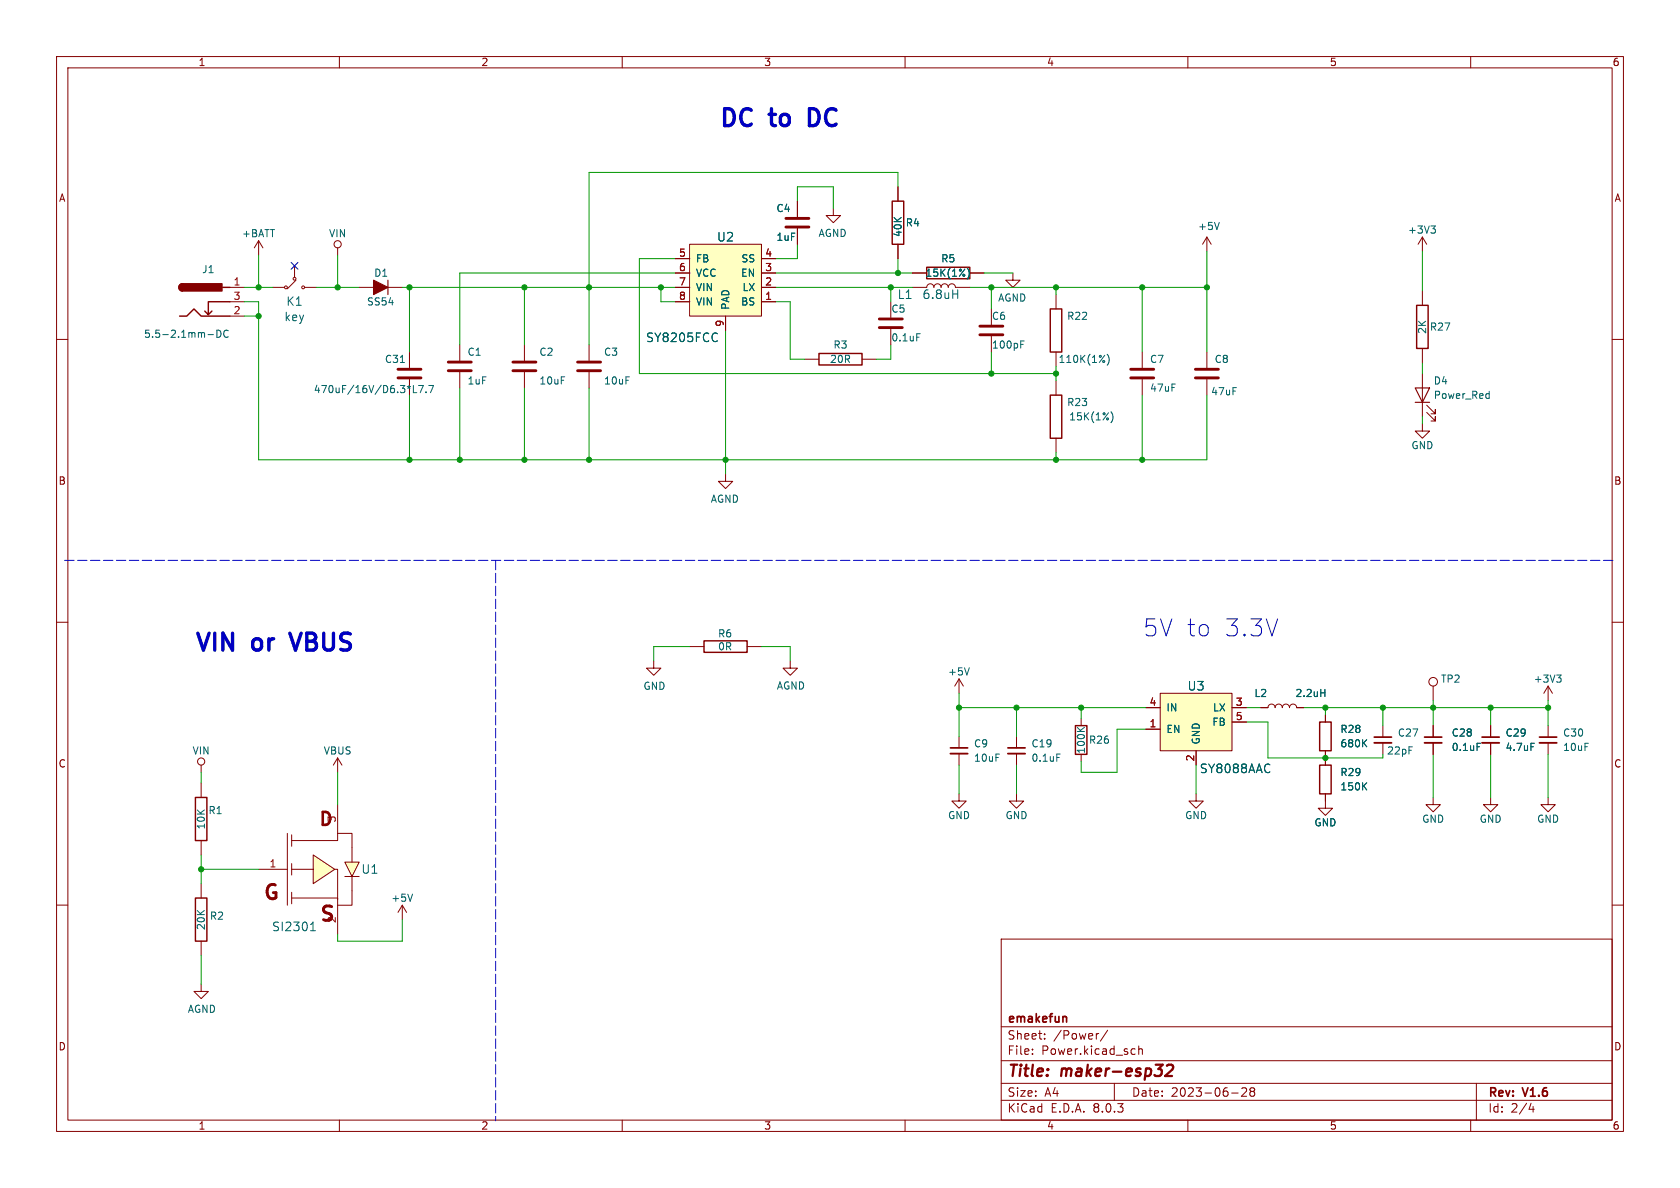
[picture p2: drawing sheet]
<svg xmlns="http://www.w3.org/2000/svg" width="297mm" height="210mm" viewBox="0 0 297 210" stroke-linecap="round" stroke-linejoin="round" font-family="sans-serif">
<g fill="none" stroke="#840000" stroke-width=".18">
<path d="M10 10h277v190h-277zM12 12h273v186h-273zM60 10v2M110 10v2M160 10v2M210 10v2M260 10v2M10 60h2M59.7 43.8v1.3M63.5 50.8h7.6M285 60h2M10 110h2"/>
<path d="M285 110h2M169.5 130.2v2M169.5 133.2v2.1M263.5 128.3v2M263.5 131.3v2.1M273.7 128.3v2M273.7 131.3v2.1M10 160h2M169.5 140.3v1.3h-1.2l1.2 1.3 1.3-1.3h-1.3M179.7 140.3v1.3h-1.3l1.3 1.3 1.3-1.3h-1.3M253.4 141v1.2h-1.3l1.3 1.3 1.2-1.3h-1.2M263.5 141v1.2h-1.2l1.2 1.3 1.3-1.3h-1.3"/>
<path d="M273.7 141v1.2h-1.3l1.3 1.3 1.3-1.3h-1.3M285 160h2M177 166h108v32h-108zM60 198v2M110 198v2M160 198v2M177 194.5h108M177 191.5h108M177 187.5h108M177 181.5h108M182.5 186.3v.1M182.5 185.5v.1"/>
<path d="M184.7 183.6v.1M184.7 182.8v.1M194.2 182.7l-.2 .1M195.8 182.1l-1.3 2M197 191.5v3M200.2 185.4l.5 .1M200.7 186.3l-.5 .1M201.3 185.5l.2-.1 .4 .1 .1 .9M201.3 184.9v1.5M210 198v2M217.7 193.2h1.2M219.5 192.4l.6-.1 .2 .1 .1 .3-.9 1.1h.9"/>
<path d="M221.2 192.9l-.2-.2 .2-.4 .5 .1 .1 .2-.3 .3M221.2 192.9l-.2 .3v.3l.2 .3 .5-.1 .1-.2-.1-.4-.2-.2M221.2 192.9h.3M260 198v2M261 191.5v6.5M270.7 195l-.4 1.1h.9M271 195.6v1"/>
<circle cx="59.7" cy="43.2" r=".63"/>
</g>
<path d="M206.3 188.4l.3-.2h.5a.45 .45 0 0 1 .3 .6l-.1 .3-1.3 1.1h1.2" fill="none" stroke="#840000" stroke-width=".4"/>
<path d="M168 132.2h3.1M262 130.3h3M272.2 130.3h3M188.3 179.7l.3 .2v.8" fill="none" stroke="#840000" stroke-width=".3"/>
<path d="M168 133.2h3.1M262 131.3h3M272.2 131.3h3" fill="none" stroke="#840000" stroke-width=".33"/>
<path d="M270.7 131.4h.6" fill="none" stroke="#006464" stroke-width=".18"/>
<path d="M68.6 49.5v2.6" fill="none" stroke="#840000" stroke-width=".2"/>
<path d="M66 49.5l2.6 1.3-2.6 1.3z" fill="#840000" stroke="#840000" stroke-width=".2"/>
<path d="M121.9 43.2h12.7v12.7h-12.7z" fill="#ffffc2"/>
<g fill="none" stroke="#840000" stroke-width=".18">
<path d="M141 35.6v2.8M158.7 33v2.6M40.6 53.3h2.6M40.6 50.8h2.6M40.6 55.9h2.6M45.7 42.5l-.7 1.3M45.7 42.5v2.6M45.7 42.5l.8 1.3M48.3 50.8h2M52.1 47v2M52.3 49.5l-1.5 1.6M53.9 50.8h2"/>
<path d="M119.4 53.3h2.5M119.4 50.8h2.5M119.4 48.3h2.5M119.4 45.7h2.5M121.9 43.2h12.7v12.7h-12.7zM128.3 55.9v2.5M134.6 53.3h2.6M134.6 50.8h2.6M134.6 48.3h2.6M134.6 45.7h2.6M141 40.4v2.8M158.7 43.2v2.5"/>
<path d="M161.3 48.3h2.5M171.4 48.3h2.6M186.7 52.1v2.5M213.4 41.9l-.8 1.3M213.4 41.9v2.6M213.4 41.9l.7 1.3M251.5 41.9v2.6M251.5 51.4v2.6M251.5 41.9l-.8 1.3M251.5 41.9l.7 1.3M142.2 63.5h2.6M152.4 63.5h2.5"/>
<path d="M186.7 62.2v2.6M186.7 67.3v2.6M186.7 77.5v2.5M251.5 74.9v1.3h1.2l-1.2 1.3-1.3-1.3h1.3M251.5 61.6v2.5M251.5 66v7.7M252.2 72.9l1.5 1.5v-.7v.7h-.7M252.2 71.6l1.5 1.6v-.8v.8h-.7M115.6 116.8v1.3h1.2l-1.2 1.3-1.3-1.3h1.3M121.9 114.3h2.6M132.1 114.3h2.5M139.7 116.8v1.3h1.3l-1.3 1.3-1.3-1.3h1.3"/>
<path d="M222.9 125.1h1.3a.64 .64 0 0 1 .6-.6 .64 .64 0 0 1 .6 .6 .64 .64 0 0 1 .7-.6 .64 .64 0 0 1 .6 .6 .64 .64 0 0 1 .6-.6 .64 .64 0 0 1 .7 .6 .64 .64 0 0 1 .6-.6 .64 .64 0 0 1 .6 .6h1.3M234.3 126.4v1.2M234.3 132.7v2.6M244.5 128.3v2M244.5 131.3v2.1M253.4 121.3v2.5M253.4 128.3v2M253.4 131.3v2.1M273.7 121.3l-.8 1.3M273.7 121.3v2.5M273.7 121.3l.7 1.3M211.5 140.3v1.3h-1.3l1.3 1.3 1.2-1.3h-1.2"/>
<path d="M234.3 140.3v2.6h-1.3l1.3 1.2 1.3-1.2h-1.3"/>
<circle cx="50.5" cy="50.8" r=".25"/>
<circle cx="52.1" cy="49.3" r=".25"/>
<circle cx="53.6" cy="50.8" r=".25"/>
<circle cx="253.4" cy="120.5" r=".76"/>
</g>
<g fill="none" stroke="#006464" stroke-width=".18">
<path d="M215.6 39.3l-.5 1.3M253 39.9h.8l-.5 .5M36.8 59.2h.9M38.3 58.4a.64 .64 0 0 1 .8 .6 .64 .64 0 0 1-.8 .6zM40.3 58.5a.6 .6 0 0 0-.8 .4 .6 .6 0 0 0 .6 .7l.2-.1M126.5 58.9l.3 .1M171 47.4a1.46 1.46 0 0 1 0 1.9M253.5 40.4l.3 .3v.3l-.3 .2M126.8 60.2l-.3 .2M195.7 62.6a1.46 1.46 0 0 1 0 2M196.4 72.8a1.46 1.46 0 0 1 0 1.9M262.9 69.6h.4"/>
<path d="M263.3 69.2v1.2M263.3 70.4h-.4M275.2 119.3h.8l-.4 .5M275.7 119.8l.3 .3v.3l-.3 .2M233.5 122.5h.7M234.2 121.9v1.2M241.1 138.9l.5 .7M241.1 131.3l.5 .7M241.6 138.4l-.7 .7M241.6 130.8l-.7 .7M261.1 131.4h.6"/>
</g>
<g fill="none" stroke="#840000" stroke-width=".25">
<path d="M157.7 35.6h2.1v7.6h-2.1zM31.7 55.9h1.3l1.3-1.3 1.3 1.3h5M32.3 50.2a.64 .64 0 0 0-.7 .6 .64 .64 0 0 0 .7 .6M37.5 55l-.7 .6M39.4 50.8h1.2M40.6 53.3h-3.8v2.3l-.6-.6M163.8 47.2h7.6v2.1h-7.6zM185.7 54.6h2v7.6h-2zM250.4 54h2.1v7.6h-2.1zM144.8 62.5h7.6v2h-7.6zM185.7 69.9h2v7.6h-2zM124.5 113.3h7.6v2h-7.6z"/>
<path d="M233.3 135.3h2v5h-2zM233.3 127.6h2v5.1h-2z"/>
</g>
<path d="M243 131.3h3M251.8 131.3h3.1" fill="none" stroke="#840000" stroke-width=".33"/>
<path d="M243 130.3h3M251.8 130.3h3.1" fill="none" stroke="#840000" stroke-width=".3"/>
<g fill="#840000" stroke="#840000" stroke-width=".25">
<path d="M31.8 50.4l.5-.2v1.2a.63 .63 0 0 1-.6-.4 .63 .63 0 0 1 .1-.6z"/>
<path d="M32.3 50.2h6.9v1.2h-6.9z"/>
</g>
<path d="M250.2 68.6h2.5l-1.2 2.5zM250.2 71.1h2.5" fill="none" stroke="#840000" stroke-width=".2"/>
<path d="M138.9 38.6h4.1M138.9 40.1h4.1" fill="none" stroke="#840000" stroke-width=".51"/>
<path d="M205.1 122.6h12.7v10.1h-12.7z" fill="#ffffc2"/>
<g fill="none" stroke="#840000" stroke-width=".18">
<path d="M147.3 36.8v1.3h-1.3l1.3 1.3 1.3-1.3h-1.3M157.5 53.3v2.8M157.5 58.2v2.8M161.3 50.8h2.5a.64 .64 0 0 1 .7-.6 .64 .64 0 0 1 .6 .6 .64 .64 0 0 1 .6-.6 .64 .64 0 0 1 .7 .6 .64 .64 0 0 1 .6-.6 .64 .64 0 0 1 .6 .6 .64 .64 0 0 1 .7-.6 .64 .64 0 0 1 .6 .6h2.5M175.3 54.6v2.8M175.3 59.4v2.8M179.1 48.3v1.2h-1.3l1.3 1.3 1.2-1.3h-1.2M81.3 61v2.8M81.3 65.8v2.8M92.7 61v2.8M92.7 65.8v2.8M201.9 62.2v2.8"/>
<path d="M201.9 67.1v2.8M213.4 62.2v2.8M213.4 67.1v2.8M128.3 83.8v1.3h-1.3l1.3 1.3 1.2-1.3h-1.2M35.6 135.3v1.2M35.6 138.4v2.6M59.7 134l-.8 1.3M59.7 134v2.5M59.7 134l.8 1.3M202.6 128.9h2.5M202.6 125.1h2.5M205.1 122.6h12.7v10.1h-12.7z"/>
<path d="M211.5 132.7v2.6M217.8 125.1h2.5M217.8 127.6h2.5M35.6 148.6v2.5"/>
<circle cx="35.6" cy="134.6" r=".63"/>
</g>
<path d="M155.4 57.9h4.1M155.4 56.4h4.1M173.2 59.2h4.1M173.2 57.7h4.1M79.2 65.5h4.1M79.2 64h4.1M90.7 65.5h4M90.7 64h4M199.9 66.8h4.1M199.9 65.3h4.1M211.3 66.8h4.1M211.3 65.3h4.1" fill="none" stroke="#840000" stroke-width=".51"/>
<path d="M162.1 59h.6M168.4 52h.9M169.3 51.2v1.6M180.5 60.9h.4M180.5 60.3h.6" fill="none" stroke="#006464" stroke-width=".18"/>
<path d="M34.5 141h2.1v7.6h-2.1z" fill="none" stroke="#840000" stroke-width=".25"/>
<g fill="#ffffc2">
<path d="M61 152.4h2.5l-1.3 2.5z"/>
<path d="M55.4 151.1l3.8 2.6-3.8 2.5z"/>
</g>
<g fill="none" stroke="#840000" stroke-width=".18">
<path d="M141 35.6v2.8M158.7 33v2.6M119.4 53.3h2.5M119.4 50.8h2.5M119.4 48.3h2.5M119.4 45.7h2.5M128.3 55.9v2.5M134.6 53.3h2.6M134.6 50.8h2.6M134.6 48.3h2.6M134.6 45.7h2.6M141 40.4v2.8"/>
<path d="M158.7 43.2v2.5M161.3 48.3h2.5M171.4 48.3h2.6M72.4 62.2v2.8M72.4 67.1v2.8M104.1 61v2.8M104.1 65.8v2.8M169.5 120l-.7 1.3M169.5 120v2.6M169.5 120l.8 1.3M179.7 130.2v2M179.7 133.2v2.1"/>
<path d="M191.1 127v1.3M191.1 133.4v1.2M202.6 125.1h2.5M202.6 128.9h2.5M211.5 132.7v2.6M217.8 125.1h2.5M217.8 127.6h2.5M222.9 125.1h1.3M229.2 125.1h1.3M234.3 126.4v1.2M234.3 132.7v2.6M253.4 128.3v2"/>
<path d="M253.4 131.3v2.1M263.5 128.3v2M263.5 131.3v2.1M35.6 156.2v2.6M45.7 153.7h5.1M50.8 147.3v12.7M51.6 147.6v2M51.6 152.7v2M51.6 157.7v2.1M51.6 153.7h3.8M51.6 158.8h8.1v6.3M55.4 151.1l3.8 2.6-3.8 2.5z"/>
<path d="M59.2 153.7h.5v5.3M59.7 147.3h2.5v5.1M59.7 147.3v1.3h-8.1M59.7 142.2v5.1M61 152.4h2.5l-1.3 2.5zM61 154.9h2.5M62.2 154.9v5.1h-2.5M234.3 140.3v1.3M35.6 174v1.3h1.2l-1.2 1.2-1.3-1.2h1.3M35.6 166.4v2.5M71.1 160l-.7 1.3M71.1 160v2.6"/>
<path d="M71.1 160l.8 1.3"/>
</g>
<g fill="none" stroke="#006464" stroke-width=".18">
<path d="M126.5 58.9l.3 .1M171 47.4a1.46 1.46 0 0 1 0 1.9M70.8 64.1h.7M73.1 68.1v1.3h.6M74 68.1h.8l-.5 1.3M75.3 69.3v.1M75.8 68.1h.8l-.5 1.3M126.8 60.2l-.3 .2M171.4 118.1l-.5 1.2M186.8 133.3h.6M190.4 128.6l.8 .7M191.7 128.6l-.7 .5"/>
<path d="M233.5 122.5h.7M234.2 121.9v1.2M241.1 138.9l.5 .7M241.1 131.3l.5 .7M241.6 138.4l-.7 .7M241.6 130.8l-.7 .7M261.1 131.4h.6M270.7 131.4h.6M72.9 158.1l-.4 1.2M54.9 164.5h.9M55.2 163.2l-.2 .2"/>
</g>
<path d="M70.4 66.8h4M70.4 65.3h4M102.1 65.5h4.1M102.1 64h4.1" fill="none" stroke="#840000" stroke-width=".51"/>
<path d="M190.1 128.3h2.1v5.1h-2.1zM34.5 158.8h2.1v7.6h-2.1z" fill="none" stroke="#840000" stroke-width=".25"/>
<path d="M178.2 133.2h3" fill="none" stroke="#840000" stroke-width=".33"/>
<path d="M178.2 132.2h3" fill="none" stroke="#840000" stroke-width=".3"/>
<path d="M143.8 19.2h-.7v3h.7M51.2 111.9l1 3" fill="none" stroke="#0000c2" stroke-width=".6"/>
<path d="M11.4 99.1h274.3M87.6 99.1v99" fill="none" stroke="#0000c2" stroke-width=".18" stroke-dasharray="1.7 .6"/>
<g fill="none" stroke="#009600" stroke-width=".18">
<path d="M141 35.6v-2.6h6.3v3.8M158.7 33v-2.5h-54.6v30.5M43.2 53.3h2.5v28h167.7v-11.4M43.2 50.8h5.1M43.2 55.9h2.5M45.7 45.1v5.7M55.9 50.8h7.6M59.7 45.1v5.7M71.1 50.8h48.3M72.4 50.8v11.4M92.7 50.8v10.2M116.8 50.8v2.5h2.6"/>
<path d="M119.4 45.7h-6.4v20.3h73.7M119.4 48.3h-38.1v12.7M128.3 58.4v25.4M137.2 53.3h2.5v10.2h2.5M137.2 50.8h24.1M137.2 48.3h24.1M141 43.2v2.5h-3.8M157.5 50.8v2.5M158.7 45.7v2.6M171.4 50.8h42M174 48.3h5.1M175.3 50.8v3.8"/>
<path d="M186.7 50.8v1.3M201.9 50.8v11.4M213.4 44.5v17.7M251.5 44.5v6.9M72.4 69.9v11.4M81.3 68.6v12.7M92.7 68.6v12.7M104.1 68.6v12.7M157.5 61v2.5h-2.6M175.3 62.2v3.8M186.7 64.8v2.5M201.9 69.9v11.4"/>
<path d="M251.5 64.1v1.9M251.5 73.7v1.2M186.7 80v1.3M121.9 114.3h-6.3v2.5M134.6 114.3h5.1v2.5M35.6 136.5v1.9M59.7 136.5v5.7M169.5 125.1h33.1M169.5 122.6v7.6M169.5 135.3v5M179.7 125.1v5.1M179.7 135.3v5"/>
<path d="M191.1 125.1v1.9M202.6 128.9h-5.1v7.6h-6.4v-1.9M211.5 135.3v5M220.3 127.6h3.9v6.4h20.3v-.6M220.3 125.1h2.6M230.5 125.1h43.2M234.3 125.1v1.3M244.5 125.1v3.2M253.4 123.8v4.5M253.4 133.4v7.6M263.5 125.1v3.2M263.5 133.4v7.6"/>
<path d="M273.7 123.8v4.5M273.7 133.4v7.6M35.6 151.1v5.1M35.6 153.7h10.1M35.6 168.9v5.1M71.1 162.6v3.8h-11.4v-1.3"/>
</g>
<path d="M51.5 46.4l1.2 1.2M52.7 46.4l-1.2 1.2" fill="none" stroke="#000084" stroke-width=".18"/>
<g fill="#009600" stroke="#009600" stroke-width=".18">
<circle cx="234.3" cy="125.1" r=".46"/>
<circle cx="244.5" cy="125.1" r=".46"/>
<circle cx="234.3" cy="134" r=".46"/>
<circle cx="253.4" cy="125.1" r=".46"/>
<circle cx="273.7" cy="125.1" r=".46"/>
<circle cx="263.5" cy="125.1" r=".46"/>
<circle cx="175.3" cy="66" r=".46"/>
<circle cx="175.3" cy="50.8" r=".46"/>
<circle cx="92.7" cy="50.8" r=".46"/>
<circle cx="116.8" cy="50.8" r=".46"/>
<circle cx="157.5" cy="50.8" r=".46"/>
<circle cx="158.7" cy="48.3" r=".46"/>
<circle cx="128.3" cy="81.3" r=".46"/>
<circle cx="45.7" cy="55.9" r=".46"/>
<circle cx="104.1" cy="81.3" r=".46"/>
<circle cx="92.7" cy="81.3" r=".46"/>
<circle cx="201.9" cy="81.3" r=".46"/>
<circle cx="179.7" cy="125.1" r=".46"/>
<circle cx="191.1" cy="125.1" r=".46"/>
<circle cx="169.5" cy="125.1" r=".46"/>
<circle cx="104.1" cy="50.8" r=".46"/>
<circle cx="72.4" cy="50.8" r=".46"/>
<circle cx="59.7" cy="50.8" r=".46"/>
<circle cx="45.7" cy="50.8" r=".46"/>
<circle cx="186.7" cy="66" r=".46"/>
<circle cx="186.7" cy="81.3" r=".46"/>
<circle cx="201.9" cy="50.8" r=".46"/>
<circle cx="186.7" cy="50.8" r=".46"/>
<circle cx="213.4" cy="50.8" r=".46"/>
<circle cx="81.3" cy="81.3" r=".46"/>
<circle cx="72.4" cy="81.3" r=".46"/>
<circle cx="35.6" cy="153.7" r=".46"/>
</g>
<g font-size="4.2" fill="#0000c2">
<text x="127" y="22.6">DC</text>
<text x="136.5" y="22.6">to</text>
<text x="144.4" y="22.6">DC</text>
<text x="201.9" y="112.8">5V to</text>
<text x="216.1" y="112.8">3.3V</text>
<text x="34.3" y="115.3">VIN</text>
<text x="44.9" y="115.3">or</text>
<text x="53" y="115.3">VBUS</text>
</g>
<text font-size="3.5" fill="#840000" x="46.2" y="159.8">G</text>
<text font-size="3.5" fill="#006464" x="56.2" y="163.6">S</text>
<text font-size="3.2" fill="#840000" x="56.1" y="146.6">D</text>
<g font-size="2.8" fill="#840000">
<text x="178" y="190.9">Title:</text>
<text x="187.7" y="190.9">maker-esp32</text>
</g>
<g font-size="2.1" fill="#006464">
<text x="126.7" y="42.9">U2</text>
<text x="158.6" y="53.1">L1</text>
<text x="163" y="53.1">6.8uH</text>
<text x="50.2" y="57">key</text>
<text x="50.5" y="54.3">K1</text>
<text x="114.1" y="60.7">SY8205FCC</text>
<text x="209.9" y="122.3">U3</text>
<text x="212" y="136.9">SY8088AAC</text>
<text x="63.8" y="154.7">U1</text>
<text x="48" y="164.8">SI2301</text>
</g>
<g font-size="2.1" fill="#840000">
<text x="178" y="184">Sheet:</text>
<text x="178" y="181.2">emakefun</text>
<text x="186.2" y="184">/Power/</text>
<text x="178" y="186.7">File:</text>
<text x="184.1" y="186.7">Power.kicad_sch</text>
<text x="178" y="196.9">KiCad</text>
<text x="178" y="194.1">Size:</text>
<text x="184.7" y="194.1">A4</text>
<text x="185.7" y="196.9">E.D.A.</text>
<text x="193.3" y="196.9">8.0.3</text>
<text x="200" y="194.1">Date:</text>
<text x="207" y="194.1">2023-06-28</text>
<text x="263" y="194.3">Rev:</text>
<text x="263" y="196.9">Id:</text>
<text x="267.1" y="196.9">2/4</text>
<text x="269.4" y="194.3">V1.6</text>
</g>
<g font-size="1.8" fill="#840000">
<text x="35" y="11.9">1</text>
<text x="85" y="11.9">2</text>
<text x="135" y="11.9">3</text>
<text x="185" y="11.9">4</text>
<text x="235" y="11.9">5</text>
<text x="285" y="11.9">6</text>
<text x="10.3" y="35.9">A</text>
<text x="285.3" y="35.9">A</text>
<text x="10.3" y="85.9">B</text>
<text x="285.3" y="85.9">B</text>
<text x="10.3" y="135.9">C</text>
<text x="285.3" y="135.9">C</text>
<text x="10.3" y="185.9">D</text>
<text x="285.3" y="185.9">D</text>
<text x="35" y="199.9">1</text>
<text x="85" y="199.9">2</text>
<text x="135" y="199.9">3</text>
<text x="185" y="199.9">4</text>
<text x="235" y="199.9">5</text>
<text x="285" y="199.9">6</text>
</g>
<g font-size="1.8" fill="#006464">
<text x="137.2" y="37.7">C4</text>
<text x="160" y="40.2">R4</text>
<text x="211.7" y="40.9">+5V</text>
<text x="248.8" y="41.5">+3V3</text>
<text x="42.7" y="42.1">+BATT</text>
<text x="58.1" y="42.1">VIN</text>
<text x="122.9" y="46.6">FB</text>
<text x="131" y="46.6">SS</text>
<text x="137.2" y="42.8">1uF</text>
<text x="144.6" y="42.1">AGND</text>
<text x="159.6" y="42" transform="rotate(-90 159.6 42)">40K</text>
<text x="166.3" y="46.6">R5</text>
<text x="35.6" y="48.5">J1</text>
<text x="66" y="49.1">D1</text>
<text x="122.9" y="49.1">VCC</text>
<text x="122.9" y="51.7">VIN</text>
<text x="130.9" y="49.1">EN</text>
<text x="131.2" y="51.7">LX</text>
<text x="163.5" y="49.1">15K(1%)</text>
<text x="176.4" y="53.5">AGND</text>
<text x="25.4" y="59.9">5.5-2.1mm-DC</text>
<text x="64.8" y="54.2">SS54</text>
<text x="122.9" y="54.2">VIN</text>
<text x="129.1" y="54.9" transform="rotate(-90 129.1 54.9)">PAD</text>
<text x="130.9" y="54.2">BS</text>
<text x="157.5" y="55.5">C5</text>
<text x="175.3" y="56.7">C6</text>
<text x="188.6" y="56.7">R22</text>
<text x="252.3" y="59.1" transform="rotate(-90 252.3 59.1)">2K</text>
<text x="252.7" y="58.6">R27</text>
<text x="68" y="64.4">C31</text>
<text x="82.6" y="63.1">C1</text>
<text x="95.3" y="63.1">C2</text>
<text x="106.7" y="63.1">C3</text>
<text x="146.6" y="64.4">20R</text>
<text x="147.2" y="61.8">R3</text>
<text x="157.5" y="60.6">0.1uF</text>
<text x="175.3" y="61.8">100pF</text>
<text x="187" y="64.4">110K(1%)</text>
<text x="203.2" y="64.4">C7</text>
<text x="214.6" y="64.4">C8</text>
<text x="55.4" y="69.7">470uF/16V/D6.3*L7.7</text>
<text x="82.6" y="68.2">1uF</text>
<text x="95.3" y="68.2">10uF</text>
<text x="106.7" y="68.2">10uF</text>
<text x="188.6" y="72">R23</text>
<text x="203.2" y="69.4">47uF</text>
<text x="214" y="70.1">47uF</text>
<text x="253.4" y="68.2">D4</text>
<text x="253.4" y="70.7">Power_Red</text>
<text x="188.9" y="74.5">15K(1%)</text>
<text x="249.4" y="79.6">GND</text>
<text x="125.6" y="89.1">AGND</text>
<text x="126.8" y="112.9">R6</text>
<text x="126.8" y="115.2">0R</text>
<text x="167.5" y="119.6">+5V</text>
<text x="113.7" y="122.1">GND</text>
<text x="137.2" y="122.1">AGND</text>
<text x="206.1" y="126">IN</text>
<text x="214.3" y="126">LX</text>
<text x="221.7" y="123.4">L2</text>
<text x="228.9" y="123.4">2.2uH</text>
<text x="254.6" y="120.9">TP2</text>
<text x="271" y="120.9">+3V3</text>
<text x="192.4" y="131.7">R26</text>
<text x="206.1" y="129.8">EN</text>
<text x="212.3" y="131.7" transform="rotate(-90 212.3 131.7)">GND</text>
<text x="214.2" y="128.5">FB</text>
<text x="236.9" y="129.8">R28</text>
<text x="247" y="130.4">C27</text>
<text x="256.6" y="130.4">C28</text>
<text x="266.1" y="130.4">C29</text>
<text x="276.2" y="130.4">C30</text>
<text x="33.9" y="133.6">VIN</text>
<text x="57.1" y="133.6">VBUS</text>
<text x="172.1" y="132.3">C9</text>
<text x="172.1" y="134.9">10uF</text>
<text x="182.3" y="132.3">C19</text>
<text x="182.3" y="134.9">0.1uF</text>
<text x="192" y="133.3" transform="rotate(-90 192 133.3)">100K</text>
<text x="236.9" y="132.3">680K</text>
<text x="236.9" y="137.4">R29</text>
<text x="245.1" y="133.6">22pF</text>
<text x="256.6" y="132.9">0.1uF</text>
<text x="266.1" y="132.9">4.7uF</text>
<text x="276.2" y="132.9">10uF</text>
<text x="236.9" y="139.9">150K</text>
<text x="36.4" y="146.7" transform="rotate(-90 36.4 146.7)">10K</text>
<text x="36.8" y="144.1">R1</text>
<text x="167.5" y="145">GND</text>
<text x="177.7" y="145">GND</text>
<text x="209.4" y="145">GND</text>
<text x="232.3" y="146.3">GND</text>
<text x="251.3" y="145.6">GND</text>
<text x="261.5" y="145.6">GND</text>
<text x="271.6" y="145.6">GND</text>
<text x="69.1" y="159.6">+5V</text>
<text x="36.4" y="164.5" transform="rotate(-90 36.4 164.5)">20K</text>
<text x="37" y="162.8">R2</text>
<text x="33.1" y="179.2">AGND</text>
</g>
<g font-size="1.8" fill="#a90000">
<text x="119.9" y="45.5">5</text>
<text x="135.2" y="45.5">4</text>
<text x="41.2" y="50.5">1</text>
<text x="41.2" y="53.1">3</text>
<text x="119.9" y="48">6</text>
<text x="119.9" y="50.5">7</text>
<text x="119.9" y="53.1">8</text>
<text x="135.2" y="53.1">1</text>
<text x="135.2" y="50.5">2</text>
<text x="135.2" y="48">3</text>
<text x="41.2" y="55.6">2</text>
<text x="128" y="57.9" transform="rotate(-90 128 57.9)">9</text>
<text x="203.1" y="124.8">4</text>
<text x="218.4" y="124.8">3</text>
<text x="203.1" y="128.7">1</text>
<text x="218.4" y="127.4">5</text>
<text x="211.2" y="134.7" transform="rotate(-90 211.2 134.7)">2</text>
<text x="59.4" y="145.5" transform="rotate(-90 59.4 145.5)">3</text>
<text x="47.6" y="153.4">1</text>
<text x="59.4" y="163.3" transform="rotate(-90 59.4 163.3)">2</text>
</g>
</svg>
